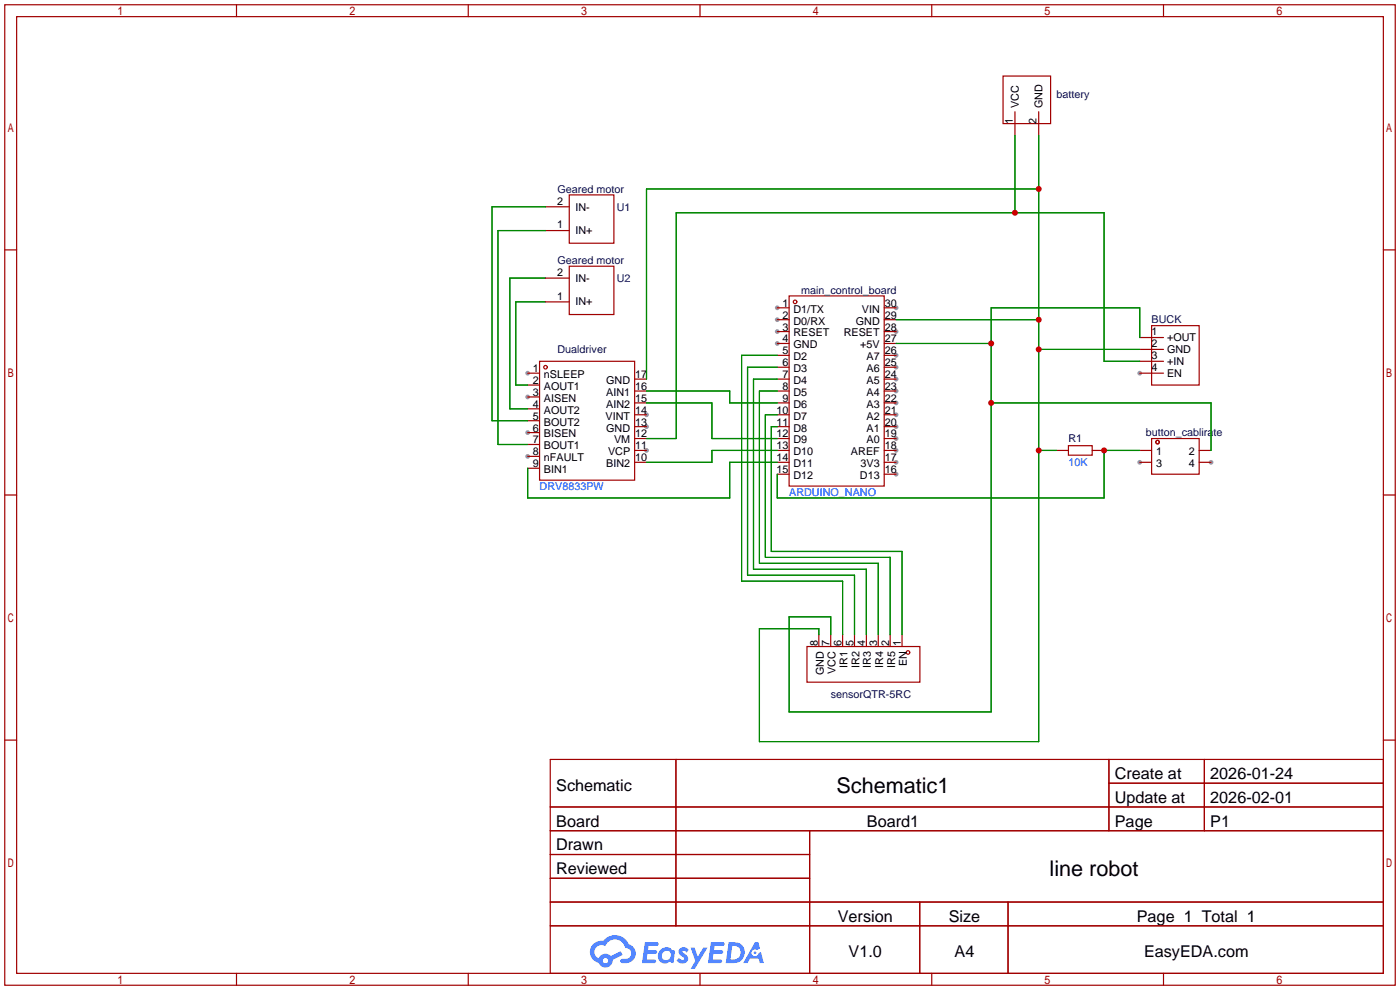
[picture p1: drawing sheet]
<svg xmlns="http://www.w3.org/2000/svg" width="299mm" height="212mm" viewBox="0 0 299 212" stroke-linecap="round" stroke-linejoin="round" font-family="sans-serif">
<g fill="#999">
<circle cx="112.8" cy="79.8" r=".51"/>
<circle cx="112.8" cy="84.8" r=".51"/>
<circle cx="112.8" cy="92.5" r=".51"/>
<circle cx="112.8" cy="97.5" r=".51"/>
<circle cx="138.2" cy="96.3" r=".51"/>
<circle cx="138.2" cy="91.2" r=".51"/>
<circle cx="138.2" cy="88.6" r=".51"/>
<circle cx="166.1" cy="65.8" r=".51"/>
<circle cx="166.1" cy="68.3" r=".51"/>
<circle cx="166.1" cy="70.9" r=".51"/>
<circle cx="166.1" cy="73.4" r=".51"/>
<circle cx="191.5" cy="101.3" r=".51"/>
<circle cx="191.5" cy="98.8" r=".51"/>
<circle cx="191.5" cy="96.3" r=".51"/>
<circle cx="191.5" cy="93.7" r=".51"/>
<circle cx="191.5" cy="91.2" r=".51"/>
<circle cx="191.5" cy="88.6" r=".51"/>
<circle cx="191.5" cy="86.1" r=".51"/>
<circle cx="191.5" cy="83.6" r=".51"/>
<circle cx="191.5" cy="81" r=".51"/>
<circle cx="191.5" cy="78.5" r=".51"/>
<circle cx="191.5" cy="75.9" r=".51"/>
<circle cx="191.5" cy="70.9" r=".51"/>
<circle cx="191.5" cy="65.8" r=".51"/>
<circle cx="243.6" cy="98.8" r=".51"/>
<circle cx="258.8" cy="98.8" r=".51"/>
<circle cx="243.6" cy="79.8" r=".51"/>
</g>
<g fill="none" stroke="#a10000" stroke-width=".25">
<path d="M1 1h297.2v209.6h-297.2zM3.6 3.6h292.1v204.4h-292.1zM50.5 1v2.6M100.1 1v2.6M149.6 1v2.6M199.1 1v2.6M248.7 1v2.6M1 53.4h2.6M295.7 53.4h2.5M1 105.8h2.6M295.7 105.8h2.5M1 158.2h2.6"/>
<path d="M295.7 158.2h2.5M117.6 162.3h178.1v45.7h-178.1zM117.6 172.5h178.1M117.6 177.5h178.1M144.5 162.3v35.6M173 177.5v30.5M237 162.3v15.2M237 167.4h58.7M257.4 162.3v15.2M117.6 182.6h55.4M117.6 192.8h178.1M117.6 187.7h55.4"/>
<path d="M117.6 197.9h178.1M196.6 192.8v15.2M215.4 192.8v15.2M50.5 208v2.6M100.1 208v2.6M149.6 208v2.6M199.1 208v2.6M248.7 208v2.6"/>
</g>
<g fill="#5487ff">
<path d="M145.3 202.7a1.3 1.3 0 0 1 1.9 .3l-.4 .6a.54 .54 0 0 0-.9-.2l.1 .2a1.34 1.34 0 0 1 .9 1.8 1.47 1.47 0 0 1-2.3-.1l.5-.6 .8 .5a.31 .31 0 0 0 .4-.3 .31 .31 0 0 0-.3-.4 1.12 1.12 0 0 1-.7-1.8z"/>
<path d="M147.6 202.5h.9l.6 2 1.2-2h.9l-2.7 4.6h-.9l1-1.7z"/>
<path d="M137.8 201.4h1.7a1.31 1.31 0 0 1 1.2 .2 .4 .4 0 0 1-.3 .5l-1.8 .1-.1 .9h1.6a.4 .4 0 0 1 .4 .4 .4 .4 0 0 1-.5 .4h-1.6l-.2 1.2h1.4a.46 .46 0 0 1 .5 0 .46 .46 0 0 1 .1 .5l-.4 .2h-2.6z"/>
<path d="M151.9 201.4h1.7a1.32 1.32 0 0 1 1.2 .2 .39 .39 0 0 1-.3 .5l-1.8 .1-.1 .9h1.6a.4 .4 0 0 1 .4 .4 .4 .4 0 0 1-.4 .4h-1.7l-.2 1.2h1.4a.46 .46 0 0 1 .5 0 .46 .46 0 0 1 .1 .5l-.4 .2h-2.6z"/>
<path d="M161.3 201.4h.8l.3 1.3-.6 .4a.75 .75 0 0 0-1.1 .3 .75 .75 0 0 0 .5 1 .75 .75 0 0 0 .9-.7l.5-.2 .6 2.3h-.8l-.3-.9h-1.8l-.5 .9h-1z"/>
<path d="M155.7 201.4l-.6 4.4h1.5a2.27 2.27 0 0 0 2.6-2.2 2.27 2.27 0 0 0-2.7-2.2zM156.5 202.1a1.5 1.5 0 0 1 1.8 1.6 1.5 1.5 0 0 1-1.9 1.4h-.3z"/>
<path d="M141.2 203a1.6 1.6 0 0 0-.3 2.3 1.6 1.6 0 0 0 2.3 .2l.7 .3 .3-2.4-.1-.3-.5-.1a1.58 1.58 0 0 0-2.4 0zM141.8 203.5a.98 .98 0 0 1 1.6 .4 .98 .98 0 0 1-1.1 1.3 .94 .94 0 0 1-.9-.7 .94 .94 0 0 1 .4-1z"/>
<path d="M126.8 201.8a2.37 2.37 0 0 0 1.1 4 1.54 1.54 0 0 0 1.8 1 1.54 1.54 0 0 0 1.2-1.6l2.2-1.1-.5-.8-2 1a1.57 1.57 0 0 0-2.7 .5 1.5 1.5 0 0 1-.7-2.1 1.5 1.5 0 0 1 2.2-.5 2.23 2.23 0 0 1 2.3-1.4 2.23 2.23 0 0 1 2 1.8 1.16 1.16 0 0 1 1.2 1.1 1.16 1.16 0 0 1-1.1 1.2h-.7a.47 .47 0 0 0-.5 .4 .47 .47 0 0 0 .4 .5 2.17 2.17 0 0 0 2.5-.9 2.17 2.17 0 0 0-.3-2.7l-.8-.4a3.2 3.2 0 0 0-5.5-.7l-1.1 .1zM128.8 205.3a.6 .6 0 0 1 1.2 0 .6 .6 0 0 1-1.2 0z"/>
<circle cx="161.4" cy="203.6" r=".28"/>
</g>
<g fill="none" stroke="#a10000" stroke-width=".25">
<path d="M214.4 16.3h10.1v10.1h-10.1zM216.9 23.9v5.1M222 23.9v5.1M116.6 44.2h5.1M116.6 49.3h5.1M116.6 59.4h5.1M121.7 41.7h9.5v10.3h-9.5zM121.7 56.9h9.5v10.3h-9.5zM112.8 79.8h2.5M115.3 77.2h20.3v25.4h-20.3zM116.6 64.5h5.1M166.1 65.8h2.6"/>
<path d="M166.1 68.3h2.6M166.1 70.9h2.6M166.1 73.4h2.6M166.1 75.9h2.6M166.1 78.5h2.6M168.7 63.2h20.3v40.7h-20.3zM189 65.8h2.5M189 68.3h2.5M189 70.9h2.5M189 73.4h2.5M189 75.9h2.5M189 78.5h2.5"/>
<path d="M243.6 79.8h5.1M243.6 72.1h5.1M243.6 74.7h5.1M243.6 77.2h5.1M246.1 69.6h10.2v12.7h-10.2zM112.8 82.3h2.5M112.8 84.8h2.5M112.8 87.4h2.5M112.8 89.9h2.5M112.8 92.5h2.5M112.8 95h2.5M112.8 97.5h2.5"/>
<path d="M135.6 98.8h2.6M135.6 96.3h2.6M135.6 93.7h2.6M135.6 91.2h2.6M135.6 88.6h2.6M135.6 86.1h2.6M135.6 83.6h2.6M135.6 81h2.6M166.1 98.8h2.6M166.1 96.3h2.6M166.1 93.7h2.6M166.1 91.2h2.6"/>
<path d="M166.1 88.6h2.6M166.1 86.1h2.6M166.1 83.6h2.6M166.1 81h2.6M189 98.8h2.5M189 96.3h2.5M189 93.7h2.5M189 91.2h2.5M189 88.6h2.5M189 86.1h2.5M189 83.6h2.5M189 81h2.5"/>
<path d="M225.8 96.3h2.5M228.3 95.2h5.1v2.1h-5.1zM233.4 96.3h2.6M243.6 98.8h2.5M243.6 96.3h2.5M246.1 93.7h10.2v7.6h-10.2zM256.3 98.8h2.5M256.3 96.3h2.5M112.8 100.1h2.5M166.1 101.3h2.6M189 101.3h2.5M172.5 138.2h24.1v7.6h-24.1z"/>
<path d="M175 135.6v2.6M177.5 135.6v2.6M180.1 135.6v2.6M182.6 135.6v2.6M185.2 135.6v2.6M187.7 135.6v2.6M190.2 135.6v2.6M192.8 135.6v2.6"/>
<circle cx="116.6" cy="78.5" r=".38"/>
<circle cx="169.9" cy="64.5" r=".38"/>
<circle cx="247.4" cy="94.5" r=".38"/>
<circle cx="194.1" cy="139.4" r=".38"/>
</g>
<g fill="none" stroke="#008700" stroke-width=".25">
<path d="M216.9 29v16.5M222 29v129.5h-59.7v-24.1h12.7v1.2M116.6 59.4h-7.6v28h3.8M116.6 49.3h-10.2v45.7h6.4M116.6 44.2h-11.4v45.7h7.6M222 40.4h-83.8v40.6M116.6 64.5h-6.4v17.8h2.6M166.1 78.5h-6.3v44.4h22.8v12.7M166.1 75.9h-7.6v48.3h21.6v11.4M191.5 68.3h30.5M191.5 73.4h20.3M222 74.7h21.6"/>
<path d="M243.6 77.2h-7.6v-31.7h-91.5v48.2h-6.3M243.6 72.1v-6.3h-31.8v86.3h-43.1v-20.3h8.8v3.8M138.2 83.6h17.8v2.5h10.1M138.2 86.1h13.9v7.6h14M166.1 98.8h-10.1v7.6h-43.2v-6.3M166.1 83.6h-3.8v36.8h25.4v15.2M166.1 96.3h-14v2.5h-13.9M166.1 88.6h-2.5v30.5h26.6v16.5M166.1 81h-5.1v40.7h24.2v13.9M166.1 91.2h-1.3v26.7h28v17.7M211.8 86.1h47v10.2M222 96.3h3.8"/>
<path d="M243.6 96.3h-7.6v10.1h-69.9v-5.1"/>
</g>
<g fill="#c00">
<circle cx="216.9" cy="45.5" r=".63"/>
<circle cx="222" cy="74.7" r=".63"/>
<circle cx="222" cy="68.3" r=".63"/>
<circle cx="222" cy="40.4" r=".63"/>
<circle cx="222" cy="96.3" r=".63"/>
<circle cx="211.8" cy="86.1" r=".63"/>
<circle cx="211.8" cy="73.4" r=".63"/>
<circle cx="236" cy="96.3" r=".63"/>
</g>
<g font-size="4.6">
<text x="178.8" y="169.4">Schematic1</text>
<text x="224.3" y="187.2">line robot</text>
</g>
<g font-size="3.5">
<text x="238.3" y="166.5">Create at</text>
<text x="258.7" y="166.5">2026-01-24</text>
<text x="118.9" y="169.1">Schematic</text>
<text x="238.3" y="171.6">Update at</text>
<text x="258.7" y="171.6">2026-02-01</text>
<text x="118.9" y="176.7">Board</text>
<text x="185.3" y="176.7">Board1</text>
<text x="238.3" y="176.7">Page</text>
<text x="258.7" y="176.7">P1</text>
<text x="118.9" y="181.8">Drawn</text>
<text x="118.9" y="186.8">Reviewed</text>
<text x="179.1" y="197">Version</text>
<text x="202.8" y="197">Size</text>
<text x="243" y="197">Page 1 Total 1</text>
<text x="181.4" y="204.6">V1.0</text>
<text x="204" y="204.6">A4</text>
<text x="244.5" y="204.6">EasyEDA.com</text>
</g>
<g font-size="2.3">
<text x="217.7" y="23.1" transform="rotate(-90 217.7 23.1)">VCC</text>
<text x="222.8" y="23.1" transform="rotate(-90 222.8 23.1)">GND</text>
<text x="216.5" y="26.4" transform="rotate(-90 216.5 26.4)">1</text>
<text x="221.5" y="26.4" transform="rotate(-90 221.5 26.4)">2</text>
<text x="119.1" y="43.7">2</text>
<text x="123" y="45">IN-</text>
<text x="119.1" y="48.8">1</text>
<text x="123" y="50">IN+</text>
<text x="119.1" y="59">2</text>
<text x="119.1" y="64.1">1</text>
<text x="123" y="60.2">IN-</text>
<text x="123" y="65.2">IN+</text>
<text x="167.2" y="65.6">1</text>
<text x="189.1" y="65.6">30</text>
<text x="167.2" y="68.1">2</text>
<text x="167.2" y="70.6">3</text>
<text x="169.6" y="66.8">D1/TX</text>
<text x="169.6" y="69.4">D0/RX</text>
<text x="169.6" y="71.9">RESET</text>
<text x="180.3" y="71.9">RESET</text>
<text x="182.9" y="69.4">GND</text>
<text x="184.2" y="66.8">VIN</text>
<text x="189.1" y="70.6">28</text>
<text x="189.1" y="68.1">29</text>
<text x="246.1" y="71.7">1</text>
<text x="167.2" y="73.2">4</text>
<text x="167.2" y="75.7">5</text>
<text x="169.6" y="74.4">GND</text>
<text x="169.6" y="77">D2</text>
<text x="183.9" y="74.4">+5V</text>
<text x="185.2" y="77">A7</text>
<text x="189.1" y="75.7">26</text>
<text x="189.1" y="73.2">27</text>
<text x="246.1" y="74.2">2</text>
<text x="246.1" y="76.8">3</text>
<text x="249.4" y="72.9">+OUT</text>
<text x="249.4" y="75.5">GND</text>
<text x="113.9" y="79.5">1</text>
<text x="113.9" y="82.1">2</text>
<text x="116.3" y="80.8">nSLEEP</text>
<text x="116.3" y="83.3">AOUT1</text>
<text x="129.6" y="82.1">GND</text>
<text x="135.8" y="83.3">16</text>
<text x="135.8" y="80.8">17</text>
<text x="167.2" y="78.3">6</text>
<text x="167.2" y="80.8">7</text>
<text x="167.2" y="83.3">8</text>
<text x="169.6" y="79.5">D3</text>
<text x="169.6" y="82.1">D4</text>
<text x="185.2" y="82.1">A5</text>
<text x="185.2" y="79.5">A6</text>
<text x="189.1" y="83.3">23</text>
<text x="189.1" y="80.8">24</text>
<text x="189.1" y="78.3">25</text>
<text x="246.1" y="79.3">4</text>
<text x="249.4" y="78">+IN</text>
<text x="249.4" y="80.6">EN</text>
<text x="113.9" y="84.6">3</text>
<text x="113.9" y="87.1">4</text>
<text x="113.9" y="89.7">5</text>
<text x="116.3" y="85.9">AISEN</text>
<text x="116.3" y="88.4">AOUT2</text>
<text x="129.4" y="89.7">VINT</text>
<text x="129.6" y="87.1">AIN2</text>
<text x="129.6" y="84.6">AIN1</text>
<text x="135.8" y="88.4">14</text>
<text x="135.8" y="85.9">15</text>
<text x="166" y="88.4">10</text>
<text x="167.2" y="85.9">9</text>
<text x="169.6" y="84.6">D5</text>
<text x="169.6" y="87.1">D6</text>
<text x="169.6" y="89.7">D7</text>
<text x="185.2" y="89.7">A2</text>
<text x="185.2" y="87.1">A3</text>
<text x="185.2" y="84.6">A4</text>
<text x="189.1" y="88.4">21</text>
<text x="189.1" y="85.9">22</text>
<text x="113.9" y="92.2">6</text>
<text x="113.9" y="94.8">7</text>
<text x="116.3" y="91">BOUT2</text>
<text x="116.3" y="93.5">BISEN</text>
<text x="129.6" y="92.2">GND</text>
<text x="131.2" y="94.8">VM</text>
<text x="135.8" y="93.5">12</text>
<text x="135.8" y="91">13</text>
<text x="166" y="91">11</text>
<text x="166" y="93.5">12</text>
<text x="169.6" y="92.2">D8</text>
<text x="169.6" y="94.8">D9</text>
<text x="185.2" y="94.8">A0</text>
<text x="185.2" y="92.2">A1</text>
<text x="189.1" y="93.5">19</text>
<text x="189.1" y="91">20</text>
<text x="113.9" y="97.3">8</text>
<text x="113.9" y="99.8">9</text>
<text x="116.3" y="96">BOUT1</text>
<text x="116.3" y="98.6">nFAULT</text>
<text x="116.3" y="101.1">BIN1</text>
<text x="129.6" y="99.8">BIN2</text>
<text x="129.9" y="97.3">VCP</text>
<text x="135.8" y="98.6">10</text>
<text x="135.8" y="96">11</text>
<text x="166" y="96">13</text>
<text x="166" y="98.6">14</text>
<text x="166" y="101.1">15</text>
<text x="169.6" y="97.3">D10</text>
<text x="169.6" y="99.8">D11</text>
<text x="181.9" y="97.3">AREF</text>
<text x="183.9" y="99.8">3V3</text>
<text x="189.1" y="101.1">16</text>
<text x="189.1" y="98.6">17</text>
<text x="189.1" y="96">18</text>
<text x="247.1" y="97.3">1</text>
<text x="247.1" y="99.8">3</text>
<text x="254.1" y="99.8">4</text>
<text x="254.1" y="97.3">2</text>
<text x="169.6" y="102.4">D12</text>
<text x="183.8" y="102.4">D13</text>
<text x="174.8" y="138" transform="rotate(-90 174.8 138)">8</text>
<text x="177.3" y="138" transform="rotate(-90 177.3 138)">7</text>
<text x="178.6" y="144" transform="rotate(-90 178.6 144)">VCC</text>
<text x="179.9" y="138" transform="rotate(-90 179.9 138)">6</text>
<text x="181.1" y="142.7" transform="rotate(-90 181.1 142.7)">IR1</text>
<text x="182.4" y="138" transform="rotate(-90 182.4 138)">5</text>
<text x="183.7" y="142.7" transform="rotate(-90 183.7 142.7)">IR2</text>
<text x="184.9" y="138" transform="rotate(-90 184.9 138)">4</text>
<text x="186.1" y="142.7" transform="rotate(-90 186.1 142.7)">IR3</text>
<text x="187.5" y="138" transform="rotate(-90 187.5 138)">3</text>
<text x="188.7" y="142.7" transform="rotate(-90 188.7 142.7)">IR4</text>
<text x="190" y="138" transform="rotate(-90 190 138)">2</text>
<text x="191.3" y="142.7" transform="rotate(-90 191.3 142.7)">IR5</text>
<text x="192.6" y="138" transform="rotate(-90 192.6 138)">1</text>
<text x="193.8" y="142.3" transform="rotate(-90 193.8 142.3)">EN</text>
<text x="176" y="144.2" transform="rotate(-90 176 144.2)">GND</text>
</g>
<g font-size="2.3" fill="#000080">
<text x="225.8" y="20.9">battery</text>
<text x="119.1" y="41.2">Geared motor</text>
<text x="131.8" y="45">U1</text>
<text x="119.1" y="56.4">Geared motor</text>
<text x="131.8" y="60.2">U2</text>
<text x="171.2" y="62.8">main_control_board</text>
<text x="246.1" y="69.1">BUCK</text>
<text x="119.1" y="75.5">Dualdriver</text>
<text x="228.3" y="94.5">R1</text>
<text x="244.9" y="93.3">button_cablirate</text>
<text x="177.5" y="149.1">sensorQTR-5RC</text>
</g>
<g font-size="2.3" fill="#00f">
<text x="228.3" y="99.6">10K</text>
<text x="115.3" y="104.7">DRV8833PW</text>
<text x="168.7" y="106">ARDUINO_NANO</text>
</g>
</svg>
